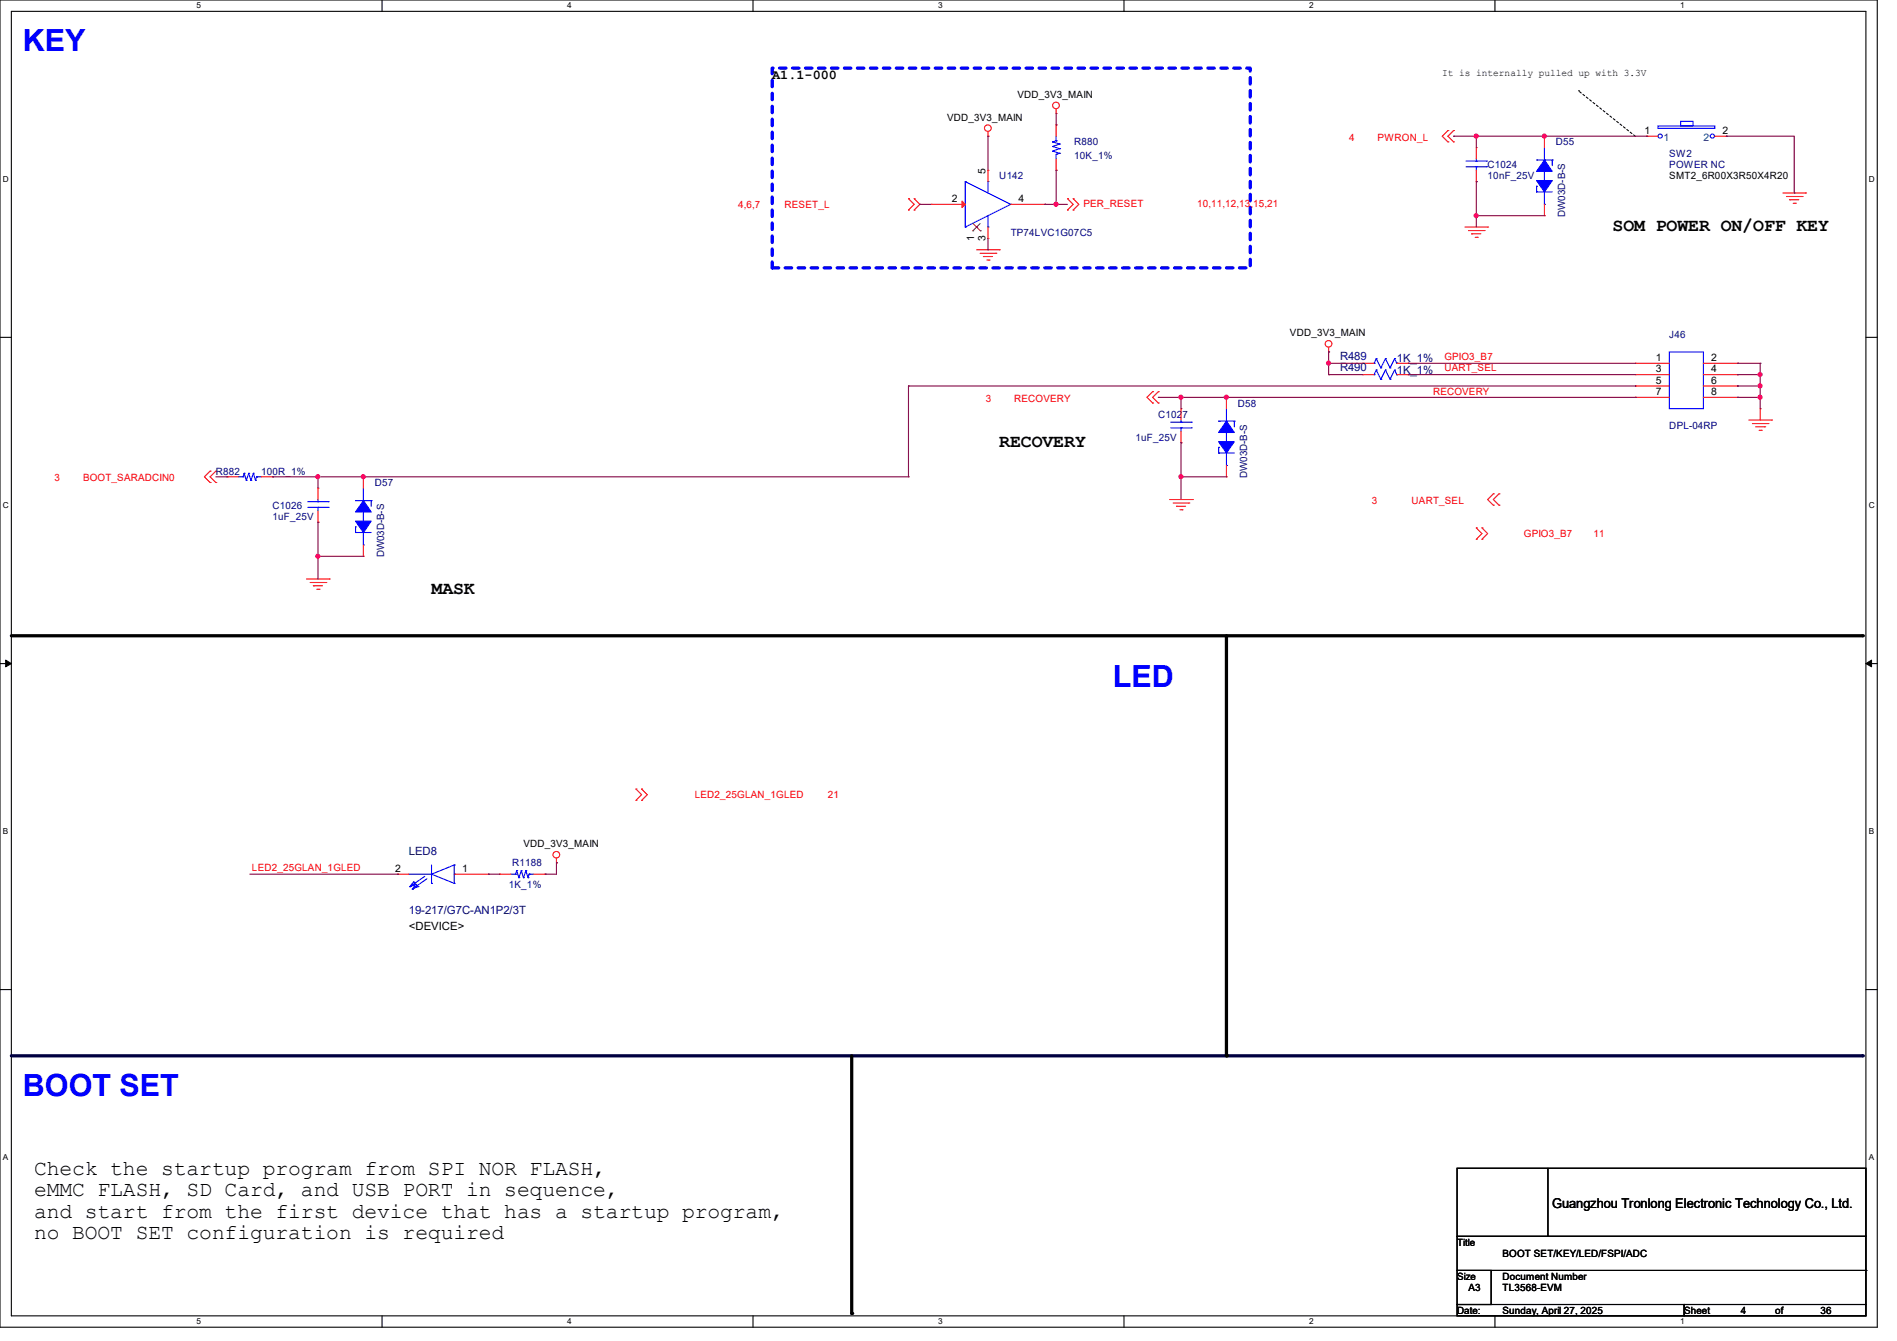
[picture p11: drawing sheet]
<svg xmlns="http://www.w3.org/2000/svg" width="297mm" height="210mm" viewBox="0 0 297 210" stroke-linecap="round" stroke-linejoin="round" font-family="sans-serif">
<path d="M0 0h293.9v207.9h-293.9zM1.8 1.8h290.3v204.3h-290.3z" fill="none" stroke="#000" stroke-width=".17"/>
<g fill="#fff">
<path d="M30.8 .2h.7v1.4h-.7z"/>
<path d="M30.8 206.2h.7v1.4h-.7z"/>
</g>
<path d="M59.8 0v1.8M59.8 206.1v1.8" fill="none" stroke="#000" stroke-width=".17"/>
<g fill="#fff">
<path d="M88.8 .2h.7v1.4h-.7z"/>
<path d="M88.8 206.2h.7v1.4h-.7z"/>
</g>
<path d="M117.9 0v1.8M117.9 206.1v1.8" fill="none" stroke="#000" stroke-width=".17"/>
<g fill="#fff">
<path d="M146.9 .2h.7v1.4h-.7z"/>
<path d="M146.9 206.2h.7v1.4h-.7z"/>
</g>
<path d="M176 0v1.8M176 206.1v1.8" fill="none" stroke="#000" stroke-width=".17"/>
<g fill="#fff">
<path d="M205 .2h.7v1.4h-.7z"/>
<path d="M205 206.2h.7v1.4h-.7z"/>
</g>
<path d="M234.1 0v1.8M234.1 206.1v1.8" fill="none" stroke="#000" stroke-width=".17"/>
<g fill="#fff">
<path d="M263.1 .2h.6v1.4h-.6z"/>
<path d="M263.1 206.2h.6v1.4h-.6z"/>
<path d="M.5 27.3h.9v1.4h-.9z"/>
<path d="M292.6 27.3h.9v1.4h-.9z"/>
<path d="M.5 78.4h.9v1.4h-.9z"/>
<path d="M292.6 78.4h.9v1.4h-.9z"/>
</g>
<path d="M0 52.8h1.8M292.1 52.8h1.8" fill="none" stroke="#000" stroke-width=".17"/>
<g fill="#fff">
<path d="M.5 129.5h.8v1.4h-.8z"/>
<path d="M292.6 129.5h.8v1.4h-.8z"/>
</g>
<path d="M0 103.9h1.8M292.1 103.9h1.8" fill="none" stroke="#000" stroke-width=".17"/>
<path d="M.9 103.4l.9 .5-.9 .5zM292.1 103.9l.9-.5v1z" fill="#000" stroke="#000" stroke-width=".16"/>
<g fill="#fff">
<path d="M.5 180.5h.8v1.4h-.8z"/>
<path d="M292.6 180.5h.8v1.4h-.8z"/>
</g>
<path d="M0 155h1.8M292.1 155h1.8" fill="none" stroke="#000" stroke-width=".17"/>
<path d="M247.1 14.2h.1M256 21.3l-8.9-7.1" fill="none" stroke="#000" stroke-width=".17" stroke-dasharray=".3"/>
<path d="M1.8 165.4h289.8" fill="none" stroke="#000040" stroke-width=".51"/>
<circle cx="291.6" cy="165.4" r=".25" fill="#000040"/>
<path d="M1.8 99.6h289.8M192 99.6v65.8M133.4 165.4v40.3" fill="none" stroke="#000" stroke-width=".51"/>
<g fill="#000">
<circle cx="291.6" cy="99.6" r=".25"/>
<circle cx="192" cy="165.4" r=".25"/>
<circle cx="133.4" cy="205.7" r=".25"/>
</g>
<path d="M120.9 10.7h74.8v31.3h-74.8z" fill="none" stroke="#00f" stroke-width=".51" stroke-dasharray="1"/>
<g fill="none" stroke="#f00" stroke-width=".17">
<path d="M165.4 17.8h.1M165.4 19.6h.1M165.4 17.1v.7M165.4 19.6v1.7M142.2 32.9h.1M142.2 31.1h.1M142.2 31.1l.9 .9-.9 .9M143.1 31.1h.1M143.1 32.9h.1M143.1 31.1l.9 .9-.9 .9M145.8 32h.1M145.8 32h5.3"/>
<path d="M152.9 35.6h.1M152.9 39.1h3.6M153.5 39.7h2.4M154.7 21.3h.1M154.7 26.7h.1M154.7 37.3h.1M154.7 20.6v.7M154.7 26.7v1.7M154.7 35.6v1.7M155.9 39.7h.1M156.5 39.1h.1M158.2 32h5.4"/>
<path d="M163.6 32h.1M165.4 26.7h.1M165.4 24.9v1.8M167.1 31.1h.1M167.1 32.9h.1M167.1 31.1l.9 .9-.9 .9M168 31.1h.1M168 32.9h.1M168 31.1l.9 .9-.9 .9M226.7 20.4h.1M226.7 22.2h.1M226.7 20.4l-.9 .9 .9 .9"/>
<path d="M227.6 20.4h.1M227.6 22.2h.1M227.6 20.4l-.9 .9 .9 .9M229.4 35.6h3.5M229.9 36.1h2.5M230.4 36.6h.1M230.4 36.6h1.5M231 37.2h.3M231.1 23.1h.1M231.1 28.4h.1M231.1 23.1v1.8M231.1 26.7v1.7"/>
<path d="M231.3 37.2h.1M232.4 36.1h.1M232.9 35.6h.1M241.8 21.3h.1M241.8 33.8h.1M241.8 21.3v1.8M241.8 32v1.8M257.8 21.3h.1M257.8 21.3h1.8M268.5 21.3h1.8M270.3 21.3h.1M279.1 30.2h3.6"/>
<path d="M279.7 30.8h2.5M280.2 31.3h.1M280.2 31.3h1.4M280.8 31.8h.3M281.1 31.8h.1M282.2 30.8h.1M282.7 30.2h.1M154 40.2h.1M154 40.2h1.4M154.5 40.7h.4M154.9 40.7h.1M208 55.1h.1"/>
<path d="M208 54.4v.7M213.4 56.9h.1M213.4 58.7h.1M213.4 56.9h1.7M213.4 58.7h1.7M218.7 56.9h1.8M218.7 58.7h1.8M220.5 56.9h.1M220.5 58.7h.1M256 56.9h.1M256 58.7h.1M256 56.9h5.4"/>
<path d="M256 58.7h5.4M266.7 56.9h5.3M266.7 58.7h5.3M272 56.9h.1M272 58.7h.1M32.9 73.8h.1M32.9 75.6h.1M32.9 73.8l-.9 .9 .9 .9M33.8 73.8h.1M33.8 75.6h.1M33.8 73.8l-.9 .9 .9 .9M35.6 74.7h.1"/>
<path d="M35.6 74.7h1.7M40.9 74.7h1.8M42.7 74.7h.1M49.8 76.5h.1M49.8 76.5v1.7M56.9 74.7h.1M56.9 74.7v1.8M180.5 61.3h.1M180.5 63.1h.1M180.5 61.3l-.9 .9 .9 .9M181.4 61.3h.1M181.4 63.1h.1"/>
<path d="M181.4 61.3l-.9 .9 .9 .9M183.1 78.2h3.6M183.7 78.8h2.4M184.2 79.3h.1M184.2 79.3h1.4M184.7 79.8h.4M184.9 64h.1M184.9 69.3h.1M184.9 64v1.8M184.9 67.6v1.7M185.1 79.8h.1M186.1 78.8h.1"/>
<path d="M186.7 78.2h.1M192 62.2h.1M192 74.7h.1M192 62.2v1.8M192 72.9v1.8M233.8 77.3h.1M233.8 79.1h.1M233.8 77.3l-.9 .9 .9 .9M234.7 77.3h.1M234.7 79.1h.1M234.7 77.3l-.9 .9 .9 .9M256 60.5h.1"/>
<path d="M256 62.2h.1M256 60.5h5.4M256 62.2h5.4M266.7 60.5h5.3M266.7 62.2h5.3M272 60.5h.1M272 62.2h.1M273.8 65.8h3.6M274.4 66.3h2.4M274.9 66.8h1.4M275.4 67.4h.4M275.6 64h.1"/>
<path d="M275.6 64v1.8M275.8 67.4h.1M276.3 66.8h.1M276.8 66.3h.1M277.4 65.8h.1M48 90.7h3.6M48.6 91.2h2.4M49.1 91.7h.1M49.1 91.7h1.4M49.6 92.3h.4M49.8 81.8h.1M49.8 80v1.8"/>
<path d="M50 92.3h.1M51 91.2h.1M51.6 90.7h.1M56.9 87.1h.1M56.9 85.3v1.8M231.1 84.5h.1M231.1 82.7h.1M231.1 82.7l.9 .9-.9 .9M232 82.7h.1M232 84.5h.1M232 82.7l.9 .9-.9 .9M62.2 136.9h.1"/>
<path d="M62.2 136.9h1.8M71.1 136.9h5.4M76.5 136.9h.1M78.2 136.9h.1M78.2 136.9h1.8M83.6 136.9h1.7M85.3 136.9h.1M87.1 135.1h.1M87.1 134.4v.7M99.6 125.3h.1M99.6 123.6h.1M99.6 123.6l.9 .9-.9 .8"/>
<path d="M100.5 123.6h.1M100.5 125.3h.1M100.5 123.6l.8 .9-.8 .8"/>
<circle cx="165.3" cy="16.5" r=".52"/>
<circle cx="154.7" cy="20.1" r=".52"/>
<circle cx="208" cy="53.8" r=".52"/>
<circle cx="87.1" cy="133.9" r=".52"/>
</g>
<path d="M228.1 183h64v10.6h-64zM228.1 193.6h64v5.4h-64zM228.1 199h5.4v5.3h-5.4zM242.4 193.6h.1M242.4 183v10.6M292.1 199h.1M292.1 199v5.3M228.1 204.3h35.6v1.8h-35.6zM263.7 204.3h28.4v1.8h-28.4z" fill="none" stroke="#000" stroke-width=".17"/>
<g fill="none" stroke="#00f" stroke-width=".17">
<path d="M259.6 19.7h8.9v.4h-8.9zM263.1 19h2v.7h-2zM151.1 35.6h.1M151.1 28.4h.1M151.1 28.4v7.2M151.1 28.4l7.1 3.6M154.7 28.4h.1M154.7 35.6h.1M154.7 28.4v1.8M154.7 33.8v1.8M158.2 32h.1M158.2 32l-7.1 3.6"/>
<path d="M164.8 22.2h.1M164.8 22.9h.1M164.8 23.7h.1M164.8 22.2l1.1 .4M164.8 22.9l1.1 .4M164.8 23.7l1.1 .3M165.4 22.1h.1M165.4 24.2h.1M165.4 22.1l-.6 .1M165.4 21.3v.8M165.4 24.2v.7M165.9 22.6h.1"/>
<path d="M165.9 23.3h.1M165.9 24h.1M165.9 22.6l-1.1 .3M165.9 23.3l-1.1 .4M165.9 24l-.5 .2M229.5 26.1h3.2M229.5 25.2h3.2M231.1 25.2h.1M231.1 26.1h.1M231.1 24.9v.3M231.1 26.1v.6M232.7 26.1h.1"/>
<path d="M232.7 25.2h.1M240.6 30.1h.1M240.6 29.2h.1M240.6 25.1h.1M240.6 30.1h2.4M240.6 29.2v.9M240.6 25.1h2.4M241.8 26.8h.1M241.8 25.1h.1M241.8 32h.1M241.8 23.1v2M241.8 26.8v1.5"/>
<path d="M241.8 30.1v1.9M243 25.1h.1M243 25.1v.9M215.1 56.9h.1M215.1 58.7h.1M215.5 56.2h.1M215.5 58h.1M215.5 56.2l.7 1.4M215.5 56.2l-.4 .7M215.5 58l.7 1.4M215.5 58l-.4 .7M216.2 57.6h.1"/>
<path d="M216.2 59.4h.1M216.9 56.2h.1M216.9 58h.1M216.9 56.2l.7 1.4M216.9 56.2l-.7 1.4M216.9 58l.7 1.4M216.9 58l-.7 1.4M217.6 57.6h.1M217.6 59.4h.1M218.4 56.2h.1M218.4 58h.1M218.4 56.2l-.8 1.4"/>
<path d="M218.4 56.2l.3 .7M218.4 58l-.8 1.4M218.4 58l.3 .7M218.7 56.9h.1M218.7 58.7h.1M261.4 55.1h5.3v8.9h-5.3zM37.3 74.7h.8M38.1 74.7h.1M38.2 74.1h.1M38.2 74.1l.4 1.1M38.2 74.1l-.1 .6M38.6 75.2h.1"/>
<path d="M38.9 74.1h.1M38.9 74.1l.4 1.1M38.9 74.1l-.3 1.1M39.3 75.2h.1M39.7 74.1h.1M39.7 74.1l.3 1.1M39.7 74.1l-.4 1.1M40 75.2h.1M40.2 74.7h.1M40.2 74.7l-.2 .5M40.2 74.7h.7M48.2 79.5h3.2"/>
<path d="M48.2 78.6h3.2M49.8 78.6h.1M49.8 79.5h.1M49.8 78.2v.4M49.8 79.5v.5M51.4 79.5h.1M51.4 78.6h.1M55.7 78.4h.1M55.7 78.4h2.4M56.9 78.4h.1M56.9 76.5v1.9M58.1 78.4h.1"/>
<path d="M58.1 78.4v.9M183.3 67h3.2M183.3 66.1h3.2M184.9 66.1h.1M184.9 67h.1M184.9 65.8v.3M184.9 67v.6M186.5 67h.1M186.5 66.1h.1M190.8 71h.1M190.8 70.1h.1M190.8 66h.1"/>
<path d="M190.8 71h2.5M190.8 70.1v.9M190.8 66h2.5M192 67.7h.1M192 66h.1M192 72.9h.1M192 64v2M192 67.7v1.5M192 71v1.9M193.3 66h.1M193.3 66v.8M55.7 83.4h.1"/>
<path d="M55.7 82.5h.1M55.7 83.4h2.4M55.7 82.5v.9M56.9 80.2h.1M56.9 85.3h.1M56.9 80.2v1.4M56.9 83.4v1.9M64 136.9h3.6M64.2 138.9h.1M64.6 139.2h.1M64.7 138.1h.1M64.7 138.1l-.5 .8"/>
<path d="M64.7 138.1l.4 .4M65.1 138.5h.1M65.1 138.5l-.5 .7M65.1 138.5l.3 .4M65.1 138.5l-.9 .4M65.4 138.9h.1M65.4 138.9l-.8 .3M66.5 137.2l-2.3 1.7M66.8 137.6l-2.2 1.6M67.6 136.9h.1M67.6 138.3h.1M67.6 136.9l3.5 1.4"/>
<path d="M67.6 135.5v2.8M71.1 136.9h.1M71.1 135.5h.1M71.1 138.3h.1M71.1 135.5l-3.5 1.4M71.1 135.5v2.8M80 136.9h.7M80.7 136.9h.1M80.9 136.4h.1M80.9 136.4l.3 1.1M80.9 136.4l-.2 .5M81.2 137.5h.1"/>
<path d="M81.6 136.4h.1M81.6 136.4l.4 1.1M81.6 136.4l-.4 1.1M82 137.5h.1M82.3 136.4h.1M82.3 136.4l.4 1.1M82.3 136.4l-.3 1.1M82.7 137.5h.1M82.8 136.9h.1M82.8 136.9h.8M82.8 136.9l-.1 .6"/>
<circle cx="259.9" cy="21.3" r=".33"/>
<circle cx="268.1" cy="21.3" r=".33"/>
</g>
<g fill="#00f" stroke="#00f" stroke-width=".17">
<path d="M190.8 69.2h2.5l-1.3 1.8z" fill-rule="evenodd"/>
<path d="M192 66l1.3 1.7h-2.5z" fill-rule="evenodd"/>
<path d="M55.7 81.6h2.4l-1.2 1.8z" fill-rule="evenodd"/>
<path d="M56.9 78.4l1.2 1.8h-2.4z" fill-rule="evenodd"/>
<path d="M240.6 28.3h2.4l-1.2 1.8z" fill-rule="evenodd"/>
<path d="M241.8 25.1l1.2 1.7h-2.4z" fill-rule="evenodd"/>
</g>
<path d="M150.6 31.5l.5 .5-.5 .5z" fill="#f00" stroke="#f00" stroke-width=".17"/>
<path d="M152.3 36.2h.1M152.4 35l1.1 1.2M153.5 35l-1.2 1.2M153.5 36.2h.1" fill="none" stroke="#804000" stroke-width=".16"/>
<g fill="none" stroke="#800040" stroke-width=".17">
<path d="M165.4 19.6h.1M165.4 17.8v1.8M144 32h.1M144 32h1.8M154.7 21.3h.1M154.7 39.1h.1M154.7 21.3v5.4M154.7 37.3v1.8M163.6 32h.1M163.6 32h3.5M165.4 26.7h.1M165.4 32h.1"/>
<path d="M165.4 26.7v5.3M227.6 21.3h.1M227.6 21.3h30.2M231.1 28.4h.1M231.1 33.8h.1M231.1 21.3h.1M231.1 21.3v1.8M231.1 28.4v7.2M231.1 33.8h10.7M257.8 21.3h.1M270.3 21.3h.1M270.3 21.3h10.6v8.9"/>
<path d="M280.9 30.2h.1M208 55.1h.1M208 56.9h.1M208 58.7h.1M208 55.1v3.6M208 56.9h5.4M208 58.7h5.4M220.5 56.9h.1M220.5 58.7h.1M220.5 56.9h35.5M220.5 58.7h35.5M272 56.9h.1"/>
<path d="M272 58.7h.1M272 56.9h3.6M272 58.7h3.6M275.6 56.9h.1M275.6 58.7h.1M275.6 56.9v7.1M33.8 74.7h1.8M35.6 74.7h.1M42.7 74.7h.1M42.7 74.7h99.5M49.8 74.7h.1M49.8 74.7v1.8"/>
<path d="M142.2 74.7h.1M142.2 60.5h.1M142.2 60.5h113.8M142.2 60.5v14.2M181.4 62.2h.1M181.4 62.2h74.6M184.9 62.2h.1M184.9 69.3h.1M184.9 74.7h.1M184.9 74.7h7.1M184.9 62.2v1.8M184.9 69.3v8.9"/>
<path d="M256 62.2h.1M256 60.5h.1M272 60.5h.1M272 62.2h.1M272 62.2h3.6M272 60.5h3.6M275.6 60.5h.1M275.6 62.2h.1M49.8 81.8h.1M49.8 87.1h.1M49.8 81.8v8.9M49.8 87.1h7.1"/>
<path d="M39.1 136.9h23.1M62.2 136.9h.1M76.5 136.9h.1M76.5 136.9h1.7M85.3 136.9h.1M87.1 135.1h.1M87.1 135.1v1.8h-1.8"/>
</g>
<g fill="#f0f" stroke="#f0f" stroke-width=".17">
<circle cx="231.1" cy="33.8" r=".32"/>
<circle cx="241.8" cy="21.3" r=".32"/>
<circle cx="231.1" cy="21.3" r=".32"/>
<circle cx="49.8" cy="74.7" r=".32"/>
<circle cx="192" cy="62.2" r=".32"/>
<circle cx="184.9" cy="62.2" r=".32"/>
<circle cx="49.8" cy="87.1" r=".32"/>
<circle cx="184.9" cy="74.7" r=".32"/>
<circle cx="56.9" cy="74.7" r=".32"/>
<circle cx="165.3" cy="32" r=".32"/>
<circle cx="208" cy="56.9" r=".32"/>
<circle cx="275.6" cy="58.7" r=".32"/>
<circle cx="275.6" cy="60.4" r=".32"/>
<circle cx="275.6" cy="62.2" r=".32"/>
</g>
<g font-size="4.8" fill="#00f">
<text x="3.6" y="8">KEY</text>
<text x="174.2" y="107.6">LED</text>
<text x="3.6" y="171.6">BOOT SET</text>
</g>
<g font-size="3.3">
<text x="5.3" y="184">Check the startup program from SPI NOR FLASH,</text>
<text x="5.3" y="187.4">eMMC FLASH, SD Card, and USB PORT in sequence,</text>
<text x="5.3" y="190.7">and start from the first device that has a startup program,</text>
<text x="5.3" y="194.1">no BOOT SET configuration is required</text>
</g>
<g font-size="2.8">
<text x="252.5" y="36.2">SOM POWER ON/OFF KEY</text>
<text x="156.5" y="69.9">RECOVERY</text>
<text x="67.6" y="93">MASK</text>
</g>
<g font-size="2.1">
<text x="120.9" y="12.4">A1.1-000</text>
<text x="243" y="189.2">Guangzhou Tronlong Electronic Technology Co., Ltd.</text>
</g>
<g font-size="1.8" fill="#000080">
<text x="209.8" y="56.4">R489</text>
<text x="209.8" y="58.2">R490</text>
<text x="218.7" y="56.7">1K_1%</text>
<text x="218.7" y="58.5">1K_1%</text>
<text x="64" y="133.9">LED8</text>
<text x="64" y="143.1">19-217/G7C-AN1P2/3T</text>
</g>
<text font-size="1.8" x="64" y="145.6">&lt;DEVICE&gt;</text>
<g font-size="1.6">
<text x="225.8" y="11.9">It is internally pulled up with 3.3V</text>
<text x="159.3" y="15.3">VDD_3V3_MAIN</text>
<text x="148.3" y="18.9">VDD_3V3_MAIN</text>
<text x="257.5" y="21">1</text>
<text x="269.7" y="21">2</text>
<text x="154.3" y="27.2" transform="rotate(-90 154.3 27.2)">5</text>
<text x="261.4" y="28.1">SMT2_6R00X3R50X4R20</text>
<text x="149" y="31.6">2</text>
<text x="159.5" y="31.6">4</text>
<text x="152.5" y="37.7" transform="rotate(-90 152.5 37.7)">1</text>
<text x="154.3" y="37.7" transform="rotate(-90 154.3 37.7)">3</text>
<text x="202" y="52.7">VDD_3V3_MAIN</text>
<text x="259.2" y="56.5">1</text>
<text x="259.2" y="58.3">3</text>
<text x="267.9" y="56.5">2</text>
<text x="267.9" y="58.3">4</text>
<text x="259.2" y="60.1">5</text>
<text x="259.2" y="61.8">7</text>
<text x="267.9" y="60.1">6</text>
<text x="267.9" y="61.8">8</text>
<text x="61.9" y="136.5">2</text>
<text x="72.3" y="136.5">1</text>
<text x="82" y="132.7">VDD_3V3_MAIN</text>
<text x="228.1" y="195.1">Title</text>
<text x="235.2" y="196.8">BOOT SET/KEY/LED/FSPI/ADC</text>
<text x="228.1" y="200.4">Size</text>
<text x="229.9" y="202.2">A3</text>
<text x="235.2" y="200.4">Document Number</text>
<text x="235.2" y="202.2">TL3568-EVM</text>
<text x="228.1" y="205.7">Date:</text>
<text x="235.2" y="205.7">Sunday, April 27, 2025</text>
<text x="263.7" y="205.7">Sheet</text>
<text x="272.6" y="205.7">4</text>
<text x="277.9" y="205.7">of</text>
<text x="285" y="205.7">36</text>
</g>
<g font-size="1.6" fill="#000080">
<text x="168.2" y="22.8">R880</text>
<text x="243.6" y="22.8">D55</text>
<text x="156.5" y="28.1">U142</text>
<text x="168.2" y="24.9">10K_1%</text>
<text x="232.9" y="26.3">C1024</text>
<text x="232.9" y="28.1">10nF_25V</text>
<text x="261.4" y="24.6">SW2</text>
<text x="261.4" y="26.3">POWER NC</text>
<text x="245.1" y="34" transform="rotate(-90 245.1 34)">DW03D-B-S</text>
<text x="158.2" y="37">TP74LVC1G07C5</text>
<text x="261.4" y="53">J46</text>
<text x="181.4" y="65.4">C1027</text>
<text x="193.8" y="63.7">D58</text>
<text x="177.8" y="69">1uF_25V</text>
<text x="261.4" y="67.2">DPL-04RP</text>
<text x="33.8" y="74.3">R882</text>
<text x="40.9" y="74.3">100R_1%</text>
<text x="58.7" y="76.1">D57</text>
<text x="195.3" y="74.8" transform="rotate(-90 195.3 74.8)">DW03D-B-S</text>
<text x="42.7" y="79.7">C1026</text>
<text x="42.7" y="81.4">1uF_25V</text>
<text x="60.2" y="87.3" transform="rotate(-90 60.2 87.3)">DW03D-B-S</text>
<text x="80.2" y="135.7">R1188</text>
<text x="79.7" y="139.1">1K_1%</text>
</g>
<g font-size="1.6" fill="#f00">
<text x="211.2" y="22.1">4</text>
<text x="215.7" y="22.1">PWRON_L</text>
<text x="115.6" y="32.6">4,6,7</text>
<text x="122.9" y="32.6">RESET_L</text>
<text x="169.6" y="32.4">PER_RESET</text>
<text x="187.4" y="32.4">10,11,12,13,15,21</text>
<text x="226.1" y="56.3">GPIO3_B7</text>
<text x="226.1" y="58.1">UART_SEL</text>
<text x="154.3" y="62.9">3</text>
<text x="158.8" y="62.9">RECOVERY</text>
<text x="224.4" y="61.9">RECOVERY</text>
<text x="8.6" y="75.4">3</text>
<text x="13" y="75.4">BOOT_SARADCIN0</text>
<text x="214.8" y="78.9">3</text>
<text x="221" y="78.9">UART_SEL</text>
<text x="238.6" y="84.1">GPIO3_B7</text>
<text x="249.5" y="84.1">11</text>
<text x="108.8" y="125">LED2_25GLAN_1GLED</text>
<text x="129.6" y="125">21</text>
<text x="39.5" y="136.4">LED2_25GLAN_1GLED</text>
</g>
<g font-size="1.6" fill="#004080">
<text x="260.5" y="22.1">1</text>
<text x="266.7" y="22.1">2</text>
</g>
<g font-size="1.3">
<text x="30.8" y="1.3">5</text>
<text x="88.8" y="1.3">4</text>
<text x="146.9" y="1.3">3</text>
<text x="205" y="1.3">2</text>
<text x="263.1" y="1.3">1</text>
<text x=".5" y="28.4">D</text>
<text x="292.6" y="28.4">D</text>
<text x=".5" y="79.5">C</text>
<text x="292.6" y="79.5">C</text>
<text x=".5" y="130.6">B</text>
<text x="292.6" y="130.6">B</text>
<text x=".5" y="181.7">A</text>
<text x="292.6" y="181.7">A</text>
<text x="30.8" y="207.4">5</text>
<text x="88.8" y="207.4">4</text>
<text x="146.9" y="207.4">3</text>
<text x="205" y="207.4">2</text>
<text x="263.1" y="207.4">1</text>
</g>
</svg>
